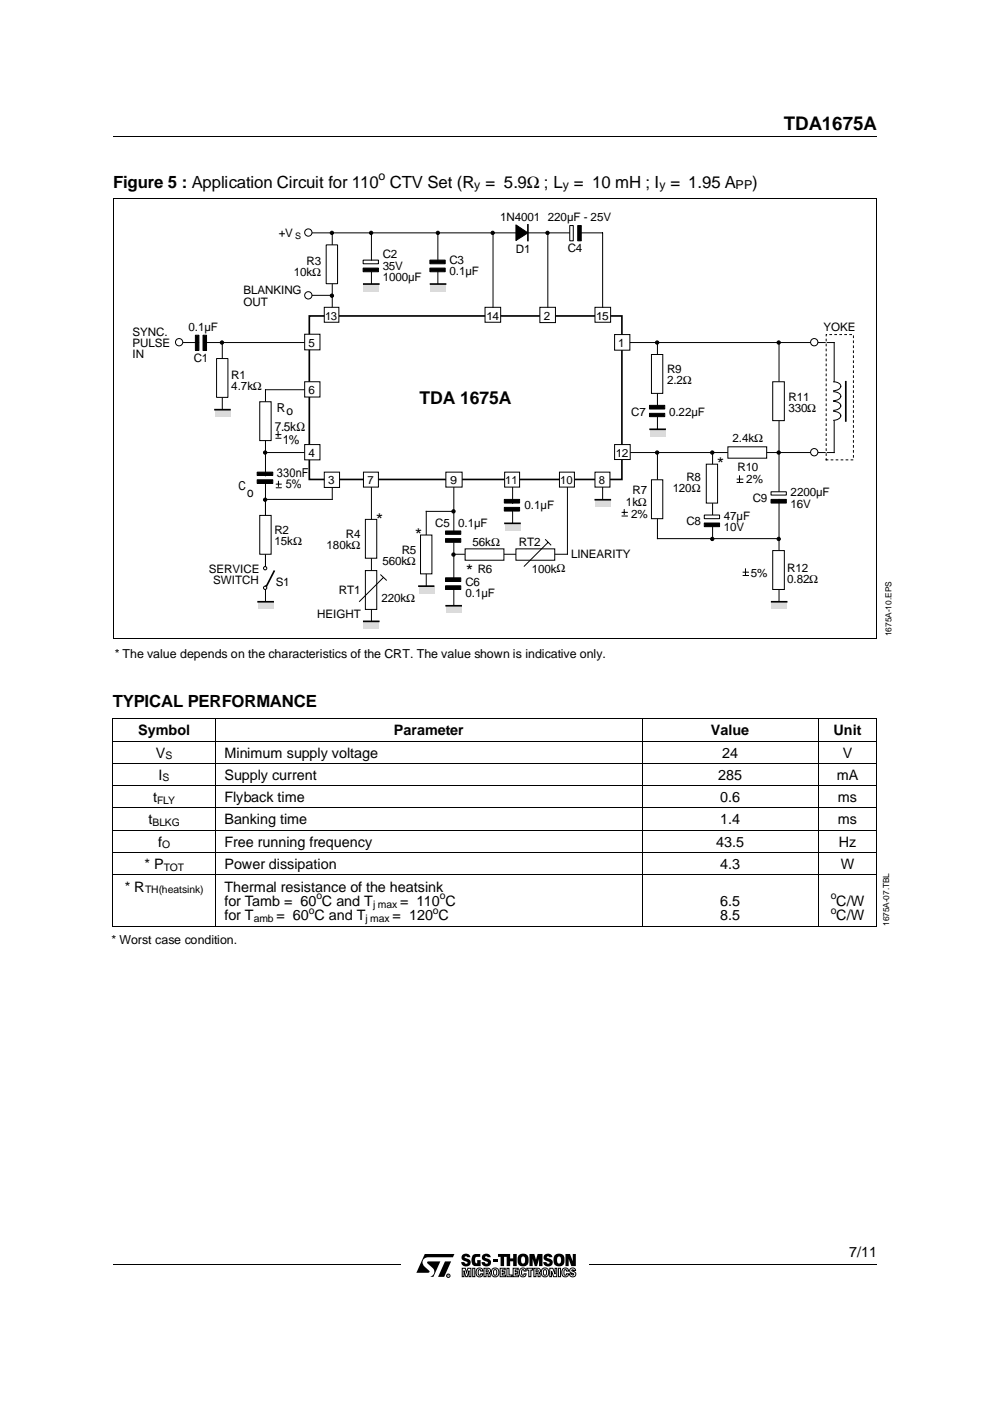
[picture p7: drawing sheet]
<svg xmlns="http://www.w3.org/2000/svg" width="210mm" height="297mm" viewBox="0 0 210 297" stroke-linecap="round" stroke-linejoin="round" font-family="sans-serif">
<g fill="none" stroke="#000" stroke-width=".21">
<path d="M23.9 152.4h162M23.9 157.1h162M23.9 152.4v44M45.7 152.4v44M136.1 152.4v44M173.5 152.4v44M185.9 152.4v44M23.9 161.9h162M23.9 166.5h162M23.9 171.3h162M23.9 176h162M23.9 180.8h162"/>
<path d="M23.9 185.5h162M23.9 196.3h162"/>
</g>
<g fill="#fff">
<path d="M23.6 197.7v4.3z"/>
<path d="M23.6 197.7h53.6z"/>
<path d="M23.6 202h53.6z"/>
<path d="M77.2 197.7v4.3z"/>
<path d="M186.9 176.2v20.2z"/>
<path d="M186.9 176.2h3.7z"/>
<path d="M186.9 196.4h3.7z"/>
<path d="M190.6 176.2v20.2z"/>
</g>
<path d="M24 42.1h161.9M24 42v93.4M185.9 42v93.4M131.1 72.6h45.8M139.4 72.6v13.3M131.1 95.9h45.8M24 135.5h161.9" fill="none" stroke="#000" stroke-width=".21"/>
<path d="M138.1 75.2h2.4v8.2h-2.4z" fill="#fff" stroke="#000" stroke-width=".21"/>
<path d="M137.7 85.9h3.2v.8h-3.2zM137.7 87.6h3.2v.7h-3.2z" fill="#000" stroke="#000" stroke-width=".21"/>
<path d="M176.7 80.9a1.26 1.26 0 0 1 1.6 1 1.38 1.38 0 0 1-1.6 .9M176.7 83.1a1.26 1.26 0 0 1 1.6 .9 1.38 1.38 0 0 1-1.6 1M176.7 85.1a1.26 1.26 0 0 1 1.6 1 1.38 1.38 0 0 1-1.6 .9M176.7 87.2a1.26 1.26 0 0 1 1.6 1 1.38 1.38 0 0 1-1.6 .9" fill="none" stroke="#000" stroke-width=".21"/>
<path d="M137.8 91h3.3v1.6h-3.3z" fill="#dbdbdb"/>
<path d="M137.8 91h3.2" fill="none" stroke="#000" stroke-width=".35"/>
<g fill="#000" stroke="#000" stroke-width=".21">
<circle cx="139.3" cy="72.6" r=".35"/>
<circle cx="139.3" cy="95.9" r=".35"/>
<circle cx="151" cy="95.9" r=".35"/>
</g>
<path d="M139.4 88.4v2.5" fill="none" stroke="#000" stroke-width=".21"/>
<path d="M154.3 94.7h8.3v2.4h-8.3z" fill="#fff" stroke="#000" stroke-width=".21"/>
<circle cx="165.1" cy="95.9" r=".35" fill="#000" stroke="#000" stroke-width=".21"/>
<path d="M165.2 72.6v31.7" fill="none" stroke="#000" stroke-width=".21"/>
<path d="M163.8 80.9h2.5v8.3h-2.5z" fill="#fff" stroke="#000" stroke-width=".21"/>
<g fill="#fff" stroke="#000" stroke-width=".21">
<circle cx="172.6" cy="72.6" r=".77"/>
<circle cx="172.6" cy="95.9" r=".78"/>
</g>
<path d="M175.2 70.9h5.7v26.6h-5.7z" fill="none" stroke="#fff" stroke-width=".21"/>
<path d="M175.2 70.9h5.7v26.6h-5.7z" fill="none" stroke="#000" stroke-width=".21" stroke-dasharray=".4 .7"/>
<path d="M176.9 72.6v8.3M139.4 95.9v18.3M151.1 95.9v13.3M176.9 89.3v6.6M165.2 105.9v21.6" fill="none" stroke="#000" stroke-width=".21"/>
<path d="M179.3 80.9v8.4" fill="none" stroke="#000" stroke-width=".35"/>
<path d="M149.3 109.2h3.3v.8h-3.3z" fill="#fff" stroke="#000" stroke-width=".21"/>
<path d="M149.3 110.9h3.3v.8h-3.3z" fill="#000" stroke="#000" stroke-width=".21"/>
<g fill="#fff" stroke="#000" stroke-width=".21">
<path d="M138.1 101.7h2.4v8.3h-2.4z"/>
<path d="M149.7 98.4h2.4v8.3h-2.4z"/>
</g>
<circle cx="151" cy="114.3" r=".35" fill="#000" stroke="#000" stroke-width=".21"/>
<path d="M139.4 114.2h25.8M151.1 111.7v2.5" fill="none" stroke="#000" stroke-width=".21"/>
<path d="M163.8 116.7h2.5v8.3h-2.5z" fill="#fff" stroke="#000" stroke-width=".21"/>
<path d="M163.6 127.6h3.3v1.6h-3.3z" fill="#dbdbdb"/>
<path d="M163.6 127.6h3.2" fill="none" stroke="#000" stroke-width=".35"/>
<circle cx="165.1" cy="114.3" r=".35" fill="#000" stroke="#000" stroke-width=".21"/>
<path d="M163.5 104.3h3.2v.7h-3.2z" fill="#fff" stroke="#000" stroke-width=".21"/>
<path d="M163.5 105.9h3.2v.8h-3.2z" fill="#000" stroke="#000" stroke-width=".21"/>
<path d="M65.4 49.4h55.8M70.4 49.4v16.6M56.3 82.6h8.3M156.3 101.6h1.2M156.3 102.3h1.2M156.8 100.9v1.2M157.6 121.3h1.1M157.6 122h1.1M158.1 120.6v1.2" fill="none" stroke="#000" stroke-width=".21"/>
<path d="M65.6 67h66.3v34.7h-66.3z" fill="#fff" stroke="#000" stroke-width=".35"/>
<path d="M108.7 108.4v3.3" fill="none" stroke="#000" stroke-width=".21"/>
<path d="M130.3 70.9h3.2v3.3h-3.2z" fill="#fff" stroke="#000" stroke-width=".21"/>
<path d="M109.4 47.7l2.5 1.7-2.5 1.6z" fill-rule="evenodd" fill="#000" stroke="#000" stroke-width=".21"/>
<path d="M111.9 47.7v3.3" fill="none" stroke="#000" stroke-width=".35"/>
<g fill="#fff" stroke="#000" stroke-width=".21">
<path d="M114.5 65.2h3.3v3.2h-3.3z"/>
<path d="M68.8 65.2h3.1v3.1h-3.1z"/>
<path d="M102.8 65.2h3.4v3.1h-3.4z"/>
<path d="M126.2 65.2h3.3v3.1h-3.3z"/>
<path d="M130.3 94.3h3.3v3.1h-3.3z"/>
</g>
<path d="M78.8 102.6v29.9M96.2 102.6v10M108.7 102.6v4.1M120.3 101.7v15.8M127.8 102.6v3.3" fill="none" stroke="#000" stroke-width=".21"/>
<g fill="#fff" stroke="#000" stroke-width=".21">
<path d="M77.1 100.1h3.1v3.2h-3.1z"/>
<path d="M126.2 100.1h3.1v3.2h-3.1z"/>
<path d="M94.5 100.1h3.5v3.2h-3.5z"/>
<path d="M118.6 100.1h3.2v3.2h-3.2z"/>
<path d="M107 100.1h3.2v3.2h-3.2z"/>
</g>
<path d="M106.9 105.9h3.3v.8h-3.3zM106.9 107.6h3.3v.8h-3.3z" fill="#000" stroke="#000" stroke-width=".21"/>
<path d="M107.1 111h3.2v1.5h-3.2z" fill="#dbdbdb"/>
<path d="M107.1 111h3.1" fill="none" stroke="#000" stroke-width=".35"/>
<path d="M90.4 108.4v15.8M96.2 117.5h24.1M96.2 125.1v3.3" fill="none" stroke="#000" stroke-width=".21"/>
<path d="M98.6 116.4h8.2v2.4h-8.2z" fill="#fff" stroke="#000" stroke-width=".21"/>
<g fill="#000" stroke="#000" stroke-width=".21">
<circle cx="96.1" cy="108.4" r=".35"/>
<circle cx="96.1" cy="117.6" r=".35"/>
</g>
<path d="M94.5 112.6h3.2v.7h-3.2zM94.5 114.2h3.2v.8h-3.2zM94.5 122.5h3.2v.8h-3.2zM94.5 124.2h3.2v.8h-3.2z" fill="#000" stroke="#000" stroke-width=".21"/>
<path d="M96.2 115v7.5" fill="none" stroke="#000" stroke-width=".21"/>
<path d="M126.2 106h3.3v1.5h-3.3z" fill="#dbdbdb"/>
<path d="M126.2 106h3.2" fill="none" stroke="#000" stroke-width=".35"/>
<path d="M94.6 128.4h3.2v1.6h-3.2z" fill="#dbdbdb"/>
<path d="M94.6 128.4h3.2" fill="none" stroke="#000" stroke-width=".35"/>
<path d="M89.2 113.4h2.4v8.3h-2.4z" fill="#fff" stroke="#000" stroke-width=".21"/>
<path d="M90.4 108.4h5.8" fill="none" stroke="#000" stroke-width=".21"/>
<path d="M88.8 124.3h3.3v1.6h-3.3z" fill="#dbdbdb"/>
<path d="M88.8 124.3h3.1" fill="none" stroke="#000" stroke-width=".35"/>
<g fill="#fff" stroke="#000" stroke-width=".21">
<path d="M77.5 110.1h2.4v8.3h-2.4z"/>
<path d="M77.5 121h2.4v8.2h-2.4z"/>
<path d="M109.4 116.4h8.2v2.4h-8.2z"/>
</g>
<path d="M115.7 114.4l1.1 1.1M116.2 115l-5 5M80.7 121.9l1.2 1.1M81.2 122.5l-5 5" fill="none" stroke="#000" stroke-width=".21"/>
<path d="M77.1 131.7h3.3v1.6h-3.3z" fill="#dbdbdb"/>
<path d="M77.1 131.7h3.2" fill="none" stroke="#000" stroke-width=".35"/>
<path d="M43.6 72.6h21M56.3 82.6v18.3M56.3 95.9h8.3M56.3 102.6v17.4M70.4 102.6v3.3" fill="none" stroke="#000" stroke-width=".21"/>
<g fill="#fff" stroke="#000" stroke-width=".21">
<path d="M64.6 94.3h3.2v3.2h-3.2z"/>
<path d="M64.6 80.9h3.2v3.3h-3.2z"/>
<path d="M68.8 100.1h3.2v3.2h-3.2z"/>
</g>
<path d="M58.1 121.1l-1.7 3.3" fill="none" stroke="#000" stroke-width=".35"/>
<path d="M56.3 124.2v4.2" fill="none" stroke="#000" stroke-width=".21"/>
<circle cx="56.2" cy="106" r=".35" fill="#000" stroke="#000" stroke-width=".21"/>
<circle cx="56.2" cy="120.5" r=".35" fill="#fff" stroke="#000" stroke-width=".21"/>
<path d="M56.3 105.9v14.1" fill="none" stroke="#000" stroke-width=".21"/>
<path d="M55.1 109.3h2.4v8.2h-2.4z" fill="#fff" stroke="#000" stroke-width=".21"/>
<circle cx="56.2" cy="124.6" r=".35" fill="#fff" stroke="#000" stroke-width=".21"/>
<path d="M54.7 127.6h3.3v1.6h-3.3z" fill="#dbdbdb"/>
<path d="M54.7 127.6h3.2" fill="none" stroke="#000" stroke-width=".35"/>
<path d="M54.5 100.1h3.3v.7h-3.3zM54.5 101.7h3.3v.8h-3.3z" fill="#000" stroke="#000" stroke-width=".21"/>
<path d="M55.1 85.2h2.4v8.2h-2.4z" fill="#fff" stroke="#000" stroke-width=".21"/>
<circle cx="56.2" cy="95.9" r=".35" fill="#000" stroke="#000" stroke-width=".21"/>
<path d="M56.3 105.9h14.1" fill="none" stroke="#000" stroke-width=".21"/>
<path d="M64.6 70.9h3.2v3.3h-3.2z" fill="#fff" stroke="#000" stroke-width=".21"/>
<path d="M45.6 86.9h3.2v1.5h-3.2z" fill="#dbdbdb"/>
<path d="M45.6 86.9h3.2" fill="none" stroke="#000" stroke-width=".35"/>
<circle cx="47.1" cy="72.6" r=".35" fill="#000" stroke="#000" stroke-width=".21"/>
<path d="M41.4 71.1h.8v3.2h-.8zM43 71.1h.8v3.2h-.8z" fill="#000" stroke="#000" stroke-width=".21"/>
<path d="M38.8 72.6h3.3" fill="none" stroke="#000" stroke-width=".21"/>
<circle cx="38" cy="72.6" r=".77" fill="#fff" stroke="#000" stroke-width=".21"/>
<path d="M47.1 72.6v14.2" fill="none" stroke="#000" stroke-width=".21"/>
<g fill="#fff" stroke="#000" stroke-width=".21">
<path d="M45.9 76h2.4v8.3h-2.4z"/>
<path d="M69.2 51.9h2.4v8.3h-2.4z"/>
</g>
<g fill="#000" stroke="#000" stroke-width=".21">
<circle cx="70.4" cy="49.4" r=".35"/>
<circle cx="70.4" cy="62.7" r=".35"/>
</g>
<path d="M65.4 62.6h5" fill="none" stroke="#000" stroke-width=".21"/>
<circle cx="65.4" cy="62.6" r=".77" fill="#fff" stroke="#000" stroke-width=".21"/>
<path d="M77 55.1h3.2v.8h-3.2z" fill="#fff" stroke="#000" stroke-width=".21"/>
<path d="M77 56.8h3.2v.8h-3.2z" fill="#000" stroke="#000" stroke-width=".21"/>
<path d="M78.8 57.7v2.5" fill="none" stroke="#000" stroke-width=".21"/>
<path d="M77.1 60.2h3.3v1.6h-3.3z" fill="#dbdbdb"/>
<path d="M77.1 60.2h3.2" fill="none" stroke="#000" stroke-width=".35"/>
<path d="M92.8 57.7v2.5" fill="none" stroke="#000" stroke-width=".21"/>
<path d="M91.3 60.2h3.2v1.6h-3.2z" fill="#dbdbdb"/>
<path d="M91.3 60.2h3.2" fill="none" stroke="#000" stroke-width=".35"/>
<path d="M91.1 55.1h3.3v.8h-3.3zM91.1 56.8h3.3v.8h-3.3z" fill="#000" stroke="#000" stroke-width=".21"/>
<path d="M104.5 49.4v15.8" fill="none" stroke="#000" stroke-width=".21"/>
<circle cx="65.4" cy="49.3" r=".77" fill="#fff" stroke="#000" stroke-width=".21"/>
<path d="M78.8 49.4v5.7M92.8 49.4v5.7" fill="none" stroke="#000" stroke-width=".21"/>
<g fill="#000" stroke="#000" stroke-width=".21">
<circle cx="78.7" cy="49.4" r=".35"/>
<circle cx="92.8" cy="49.4" r=".35"/>
</g>
<path d="M120.8 47.8h.7v3.3h-.7z" fill="#fff" stroke="#000" stroke-width=".21"/>
<path d="M122.5 47.8h.7v3.3h-.7z" fill="#000" stroke="#000" stroke-width=".21"/>
<path d="M116.2 49.4v15.8M122.8 49.4h5v15.8M58.5 92.1h1.1M58.5 92.9h1.1M59 91.4v1.2M58.5 102.6h1.2M58.5 103.4h1.2M59 102v1.1M131.9 108.6h1.2M131.9 109.4h1.2M132.4 108v1.1" fill="none" stroke="#000" stroke-width=".21"/>
<g fill="#000" stroke="#000" stroke-width=".21">
<circle cx="104.5" cy="49.4" r=".35"/>
<circle cx="116.1" cy="49.4" r=".35"/>
<circle cx="165.1" cy="72.6" r=".35"/>
</g>
<g fill="#fff">
<path d="M187.4 113.9v21z"/>
<path d="M187.4 113.9h3z"/>
<path d="M187.4 134.9h3z"/>
<path d="M190.4 113.9v21z"/>
<path d="M24.3 137v3.5z"/>
<path d="M24.3 137h109.3z"/>
<path d="M24.3 140.5h109.3z"/>
<path d="M133.6 137v3.5z"/>
</g>
<path d="M90 265.7h6.5l-2.3 5.2h-6.5z" fill="#fff"/>
<g fill="#000">
<path d="M90.1 265.9h6.2l-.3 .7h-5.2a1.11 1.11 0 0 0-1.2 .7 1.11 1.11 0 0 0 .5 1.3l.9 .8v.4l-2.7 .1zM90.6 267.5l2.8-.1-1.5 3.3h-.7a1.1 1.1 0 0 0 .6-1.8l-1.1-1zM94.3 267.4h1.3l-1.4 3.3h-1.3zM98.1 266a.98 .98 0 0 1 1.6 .6l-1.1-.2v.3l.5 .2a.81 .81 0 0 1 .7 .7 .81 .81 0 0 1-.5 .8 1.04 1.04 0 0 1-1.5-.8h.7l.2 .3h.4v-.3l-.5-.2a.77 .77 0 0 1-.7-.5 .77 .77 0 0 1 .2-.9zM100.4 266l1.4-.1v.6h-.7a.82 .82 0 0 0 0 1.4l.1-.7h.7v1.2h-1.1a1.32 1.32 0 0 1-.8-1.8zM102.4 266a.98 .98 0 0 1 1.6 .6l-1.1-.2v.3l.5 .2a.81 .81 0 0 1 .7 .7 .81 .81 0 0 1-.5 .8 1.04 1.04 0 0 1-1.5-.8h.7l.2 .3h.4v-.3l-.5-.2a.77 .77 0 0 1-.7-.5 .77 .77 0 0 1 .2-.9zM104.5 266.9h.9v.6h-.9zM105.6 265.9h2.6v.9h.6v-.9h.8v2.5h-.8v-1h-.6v1h-.8v-1.9h-.5v1.9h-.8v-1.9h-.5zM110 266.2l.3-.3 .6-.1v.6a.88 .88 0 0 0 0 1.5 .88 .88 0 0 0 0-1.5v-.6l.6 .1a1.64 1.64 0 0 1 0 2.5 1.34 1.34 0 0 1-1.5-.3 1.34 1.34 0 0 1-.2-1.6zM112.3 265.9h1l.3 1.2 .4-1.2h1v2.5h-.7v-1.5l-.4 1.5h-.5l-.5-1.5v1.5h-.6zM115.5 266a.98 .98 0 0 1 1.6 .6l-1.1-.2v.3l.5 .2a.81 .81 0 0 1 .7 .7 .81 .81 0 0 1-.5 .8 1.04 1.04 0 0 1-1.5-.8h.7l.2 .3h.4v-.3l-.5-.2a.77 .77 0 0 1-.7-.5 .77 .77 0 0 1 .2-.9zM117.6 266.2l.3-.3 .6-.1v.6a.88 .88 0 0 0 0 1.5 .88 .88 0 0 0 0-1.5v-.6l.6 .1a1.64 1.64 0 0 1 0 2.5 1.34 1.34 0 0 1-1.5-.3 1.34 1.34 0 0 1-.2-1.6z"/>
<path d="M119.9 265.9h1l.5 1.5v-1.5h.7v2.5h-1l-.5-1.5v1.5h-.7z"/>
<path d="M94.9 270.3v.2h.2zM94.9 270.3h.3v.4l-.1-.2-.2 .2z"/>
</g>
<g fill="none" stroke="#000" stroke-width=".21">
<path d="M23.9 29h162M24 268.2h61M98 268.9h.7l.2 .9 .3-.9h.6v1.8h-.4v-1.3l-.3 1.3h-.3l-.4-1.3v1.3h-.4zM100.2 268.9h.5v1.8h-.5zM101.2 269l.9-.1 .3 .6h-.5l-.2-.3a.74 .74 0 0 0 0 1.2l.2-.3h.5l-.3 .5h-.9l-.2-.3v-.8zM102.6 268.9h.9a.49 .49 0 0 1 .5 .4 .49 .49 0 0 1-.4 .6l.3 .2v.6h-.4v-.5l-.2-.2h-.2v.7h-.5zM103.1 269.2l.4 .1v.3l-.4 .1zM104.5 269l.5-.2a.95 .95 0 0 1 .8 1 .95 .95 0 0 1-.8 .9l-.5-.1-.2-.3-.1-.8zM104.8 269.3l.2-.1a.69 .69 0 0 1 0 1.2 .7 .7 0 0 1-.2-1.1zM106 268.9h1.1v.3h-.6v.4h.6v.4h-.6v.3h.7v.4h-1.2zM107.5 268.9h.4v1.4h.7v.4h-1.1zM108.8 268.9h1.1v.3h-.7v.4h.6v.4h-.6v.3h.7v.4h-1.1z"/>
<path d="M110.4 269l.9-.1 .2 .6h-.4l-.2-.3a.73 .73 0 0 0 0 1.2l.2-.3h.4l-.2 .5h-.9l-.3-.6 .1-.8zM111.7 268.9h1.2v.4h-.3v1.4h-.5v-1.4h-.4zM113.2 268.9h.9a.49 .49 0 0 1 .5 .4 .49 .49 0 0 1-.4 .6l.3 .2v.6h-.4v-.5l-.2-.2h-.3v.7h-.4zM113.6 269.2l.5 .1v.3l-.5 .1zM115.1 269l.4-.2a.95 .95 0 0 1 .8 1 .95 .95 0 0 1-.8 .9l-.4-.1-.3-.3v-.8zM115.3 269.3l.2-.1a.69 .69 0 0 1 0 1.2 .7 .7 0 0 1-.2-1.1zM116.6 268.9h.6l.5 1.2v-1.2h.3v1.8h-.6l-.5-1.2v1.2h-.3zM118.4 268.9h.4v1.8h-.4zM119.4 269l.9-.1 .2 .6h-.4l-.2-.3a.74 .74 0 0 0 0 1.2l.2-.3h.4l-.2 .5h-.9l-.3-.6 .1-.8zM120.9 269a.67 .67 0 0 1 1.1 .4l-.6-.2-.2 .2 .2 .1a.66 .66 0 0 1 .7 .6 .66 .66 0 0 1-.5 .7 .66 .66 0 0 1-.8-.4l-.1-.3h.5l.1 .2h.3l-.1-.3a.61 .61 0 0 1-.6-.3 .61 .61 0 0 1 0-.7zM124.9 268.2h61"/>
<circle cx="95.1" cy="270.5" r=".36"/>
</g>
<text font-size="4" x="166.2" y="27.7">TDA1675A</text>
<g font-size="3.7">
<text x="89" y="85.7">TDA 1675A</text>
<text x="152.1" y="99.8">*</text>
<text x="79.7" y="111.5">*</text>
<text x="88.1" y="114.8">*</text>
<text x="98.8" y="122.2">*</text>
</g>
<g font-size="3.6">
<text x="24" y="39.8">Figure 5 : Application Circuit for 110 CTV Set (R = 5.9Ω ; L = 10 mH ; I = 1.95 A</text>
<text x="159.4" y="39.8">)</text>
<text x="23.9" y="149.9">TYPICAL PERFORMANCE</text>
</g>
<g font-size="3">
<text x="29.3" y="155.9">Symbol</text>
<text x="83.5" y="155.9">Parameter</text>
<text x="150.7" y="155.9">Value</text>
<text x="176.7" y="155.9">Unit</text>
<text x="33" y="160.7">V</text>
<text x="47.6" y="160.7">Minimum supply voltage</text>
<text x="153.1" y="160.7">24</text>
<text x="178.7" y="160.7">V</text>
<text x="33.6" y="165.3">I</text>
<text x="47.6" y="165.3">Supply current</text>
<text x="152.3" y="165.3">285</text>
<text x="177.4" y="165.3">mA</text>
<text x="32.4" y="170.1">t</text>
<text x="47.6" y="170.1">Flyback time</text>
<text x="152.7" y="170.1">0.6</text>
<text x="177.7" y="170.1">ms</text>
<text x="31.5" y="174.8">t</text>
<text x="33.5" y="179.5">f</text>
<text x="47.6" y="174.8">Banking time</text>
<text x="47.6" y="179.5">Free running frequency</text>
<text x="151.8" y="179.5">43.5</text>
<text x="152.7" y="174.8">1.4</text>
<text x="177.7" y="174.8">ms</text>
<text x="177.8" y="179.5">Hz</text>
<text x="30.7" y="184.3">* P</text>
<text x="47.6" y="184.3">Power dissipation</text>
<text x="152.7" y="184.3">4.3</text>
<text x="178.3" y="184.3">W</text>
<text x="26.4" y="189">* R</text>
<text x="47.6" y="189">Thermal resistance of the heatsink</text>
<text x="47.6" y="192.1">for Tamb = 60 C and T</text>
<text x="47.6" y="195.1">for T</text>
<text x="58.6" y="195.1">= 60 C and T</text>
<text x="83.2" y="195.1">= 120 C</text>
<text x="84.9" y="192.1">= 110 C</text>
<text x="152.7" y="192.1">6.5</text>
<text x="152.7" y="195.1">8.5</text>
<text x="177.3" y="192.1">C/W</text>
<text x="177.3" y="195.1">C/W</text>
<text x="180" y="266.6">7/11</text>
</g>
<text font-size="2.9" x="52.4" y="105.3">o</text>
<g font-size="2.7">
<text x="60.7" y="88">o</text>
<text x="58.3" y="91.4">7.5kΩ</text>
<text x="59.9" y="94.1">1%</text>
</g>
<g font-size="2.6">
<text x="80.3" y="38.1">o</text>
<text x="100.5" y="40">y</text>
<text x="119.3" y="40">y</text>
<text x="139.8" y="40">y</text>
<text x="156" y="40">PP</text>
<text x="58.7" y="87.3">R</text>
<text x="58.7" y="101.2">330nF</text>
<text x="50.6" y="103.8">C</text>
<text x="60.6" y="103.6">5%</text>
<text x="24.3" y="139.4">* The value depends on the characteristics of the CRT. The value shown is indicative only.</text>
<text x="23.6" y="200.2">* Worst case condition.</text>
</g>
<g font-size="2.5">
<text x="106.1" y="46.8">1N4001</text>
<text x="116.2" y="46.8">220µF - 25V</text>
<text x="59.1" y="50.3">+V</text>
<text x="109.4" y="53.7">D1</text>
<text x="120.4" y="53.4">C4</text>
<text x="62.3" y="58.6">10kΩ</text>
<text x="65" y="56.1">R3</text>
<text x="81.1" y="54.7">C2</text>
<text x="81.1" y="57.2">35V</text>
<text x="81.1" y="59.6">1000µF</text>
<text x="95.3" y="55.9">C3</text>
<text x="95.3" y="58.3">0.1µF</text>
<text x="51.6" y="62.4">BLANKING</text>
<text x="51.6" y="64.8">OUT</text>
<text x="28.1" y="71.2">SYNC.</text>
<text x="39.9" y="70.2">0.1µF</text>
<text x="115.3" y="67.8">2</text>
<text x="174.6" y="70.2">YOKE</text>
<text x="28.1" y="73.6">PULSE</text>
<text x="28.1" y="76">IN</text>
<text x="41.1" y="76.9">C1</text>
<text x="65.4" y="73.5">5</text>
<text x="131.1" y="73.6">1</text>
<text x="49" y="80.3">R1</text>
<text x="49" y="82.7">4.7kΩ</text>
<text x="65.4" y="83.6">6</text>
<text x="141.4" y="79.1">R9</text>
<text x="141.4" y="81.5">2.2Ω</text>
<text x="133.8" y="88.1">C7</text>
<text x="141.9" y="88.1">0.22µF</text>
<text x="167.2" y="85">R11</text>
<text x="167.2" y="87.4">330Ω</text>
<text x="155.3" y="93.8">2.4kΩ</text>
<text x="65.4" y="96.9">4</text>
<text x="145.5" y="101.9">R8</text>
<text x="156.4" y="100">R10</text>
<text x="69.6" y="102.7">3</text>
<text x="111.2" y="108">0.1µF</text>
<text x="132.7" y="107.2">1kΩ</text>
<text x="134.1" y="104.8">R7</text>
<text x="142.6" y="104.3">120Ω</text>
<text x="158.2" y="102.4">2%</text>
<text x="159.6" y="106.4">C9</text>
<text x="167.6" y="105.3">2200µF</text>
<text x="167.6" y="107.6">16V</text>
<text x="58.2" y="113.1">R2</text>
<text x="73.3" y="114">R4</text>
<text x="92.3" y="111.8">C5</text>
<text x="97.1" y="111.8">0.1µF</text>
<text x="133.8" y="109.8">2%</text>
<text x="145.5" y="111.4">C8</text>
<text x="153.5" y="110.3">47µF</text>
<text x="153.5" y="112.6">10V</text>
<text x="58.2" y="115.5">15kΩ</text>
<text x="69.2" y="116.4">180kΩ</text>
<text x="81.1" y="119.8">560kΩ</text>
<text x="85.2" y="117.4">R5</text>
<text x="100.2" y="115.8">56kΩ</text>
<text x="110" y="115.8">RT2</text>
<text x="121.1" y="118.3">LINEARITY</text>
<text x="44.3" y="121.5">SERVICE</text>
<text x="45.2" y="123.9">SWITCH</text>
<text x="58.5" y="124.3">S1</text>
<text x="98.7" y="124.2">C6</text>
<text x="101.3" y="121.4">R6</text>
<text x="112.8" y="121.4">100kΩ</text>
<text x="159.2" y="122.2">5%</text>
<text x="166.9" y="121.3">R12</text>
<text x="166.9" y="123.7">0.82Ω</text>
<text x="67.3" y="131">HEIGHT</text>
<text x="71.9" y="126">RT1</text>
<text x="80.9" y="127.6">220kΩ</text>
<text x="98.7" y="126.6">0.1µF</text>
</g>
<g font-size="2.4">
<text x="69" y="67.8">13</text>
<text x="103.1" y="67.8">14</text>
<text x="126.4" y="67.8">15</text>
<text x="130.6" y="96.9">12</text>
<text x="77.9" y="102.7">7</text>
<text x="95.4" y="102.7">9</text>
<text x="107.1" y="102.7">11</text>
<text x="118.8" y="102.7">10</text>
<text x="127" y="102.7">8</text>
</g>
<g font-size="2.2">
<text x="35.1" y="160.9">S</text>
<text x="34.5" y="165.7">S</text>
<text x="33.3" y="170.4">FLY</text>
<text x="32.4" y="175.1">BLKG</text>
<text x="34.4" y="179.9">O</text>
<text x="34.7" y="184.6">TOT</text>
<text x="30.8" y="189.3">TH(heatsink)</text>
<text x="67.1" y="190.6">o</text>
<text x="93.2" y="190.6">o</text>
<text x="176.1" y="190.6">o</text>
<text x="53.8" y="195.5">amb</text>
<text x="65.5" y="193.7">o</text>
<text x="77.5" y="195.5">j max</text>
<text x="79.1" y="192.4">j max</text>
<text x="91.8" y="193.7">o</text>
<text x="176.1" y="193.7">o</text>
</g>
<text font-size="1.9" x="62.6" y="50.7">S</text>
<g font-size="1.8">
<text x="189" y="134.8" transform="rotate(-90 189 134.8)">1675A-10.EPS</text>
<text x="188.5" y="196.3" transform="rotate(-90 188.5 196.3)">1675A-07.TBL</text>
</g>
</svg>
